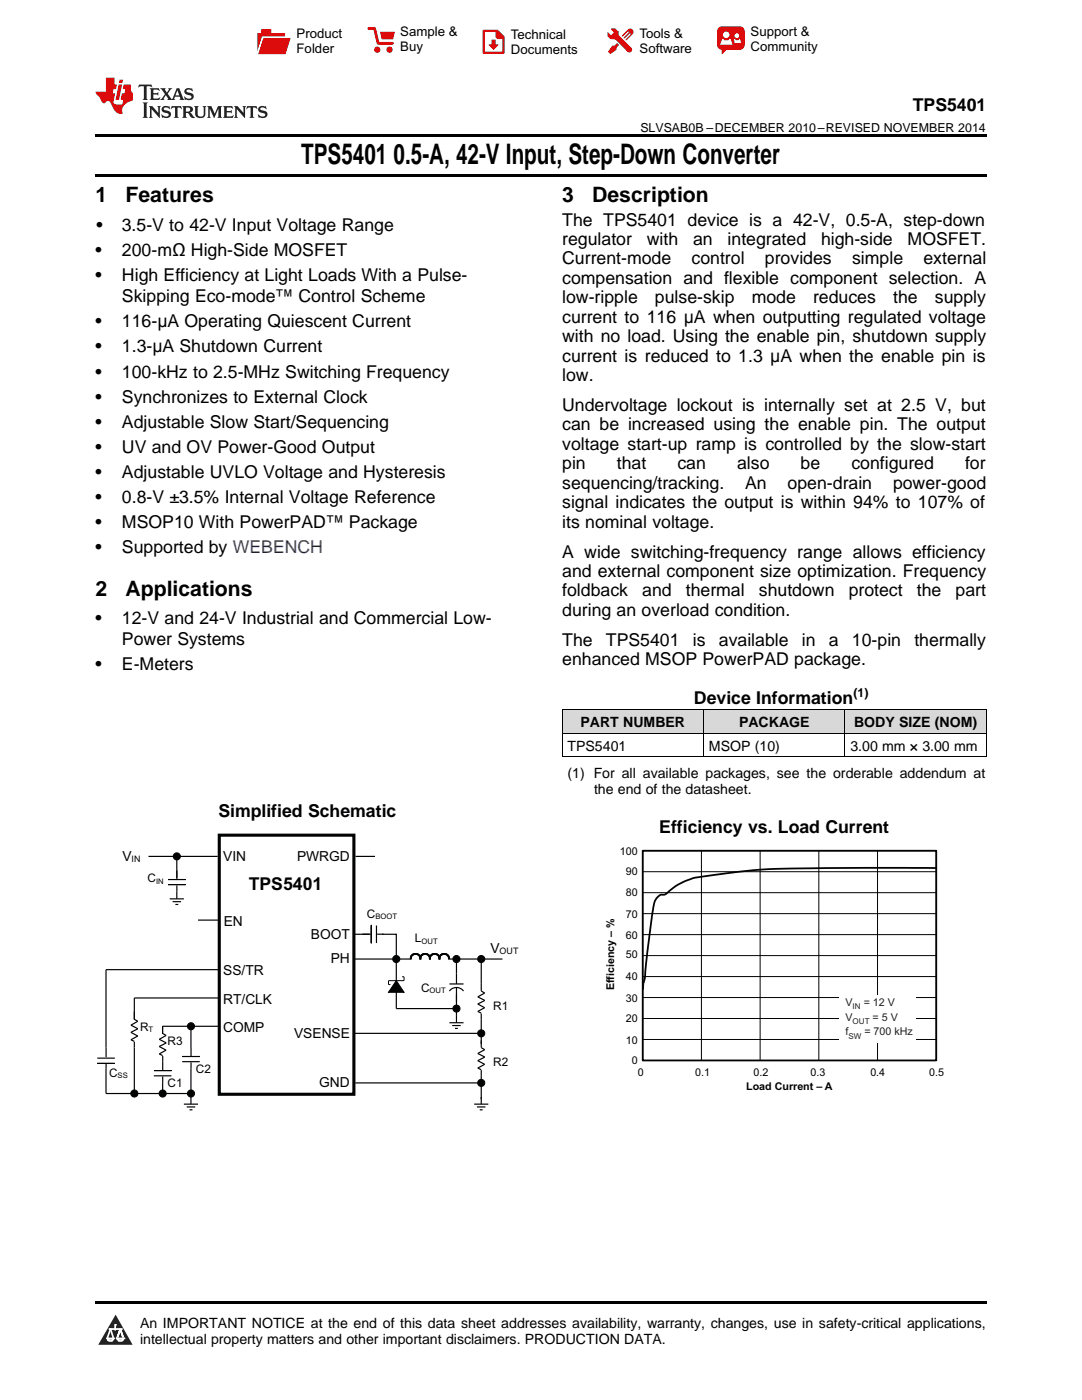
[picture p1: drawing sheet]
<svg xmlns="http://www.w3.org/2000/svg" width="216mm" height="279mm" viewBox="0 0 216 279" stroke-linecap="round" stroke-linejoin="round" font-family="sans-serif">
<g fill="#d8d8d8">
<path d="M112.2 141.7h28.2v4.7h-28.2z"/>
<path d="M140.4 141.7h28.2v4.7h-28.2z"/>
<path d="M168.6 141.7h28.2v4.7h-28.2z"/>
</g>
<path d="M23.1 262.4l3.4 6h-6.9z" fill="#231f20"/>
<path d="M21.4 267.1h1.2l-.3 .5h-.3a.55 .55 0 0 1-.6-.5z" fill-rule="evenodd" fill="#fff"/>
<path d="M21.4 267.1h1.2l-.3 .5h-.3a.55 .55 0 0 1-.6-.5z" fill="none" stroke="#231f20" stroke-width=".34"/>
<path d="M21.4 267.1l1.2 .1-.3 .4h-.5z" fill="none" stroke="#fff" stroke-width=".34"/>
<path d="M23 265.3h.1" fill="none" stroke="#fff" stroke-width=".34"/>
<path d="M23 264.4v.9z" fill="#fff"/>
<path d="M23 264.4v.9z" fill="none" stroke="#fff" stroke-width=".34"/>
<circle cx="23" cy="264.4" r=".17" fill="#fff"/>
<path d="M21.9 265.2h.1" fill="none" stroke="#fff" stroke-width=".34"/>
<path d="M21.9 265.2h2.3z" fill="#fff"/>
<path d="M21.9 265.2h2.3z" fill="none" stroke="#fff" stroke-width=".34"/>
<circle cx="24.2" cy="265.2" r=".17" fill="#fff"/>
<path d="M23.3 267.1h.1" fill="none" stroke="#fff" stroke-width=".34"/>
<path d="M24 265.2l-.7 1.9z" fill="#fff"/>
<path d="M24 265.2l-.7 1.9z" fill="none" stroke="#fff" stroke-width=".34"/>
<path d="M24 265.2l.7 1.9z" fill="#fff"/>
<path d="M24 265.2l.7 1.9z" fill="none" stroke="#fff" stroke-width=".34"/>
<path d="M24.6 267.1h.1" fill="none" stroke="#fff" stroke-width=".34"/>
<circle cx="21.4" cy="267.1" r=".17" fill="#fff"/>
<path d="M22.1 265.2l-.7 1.9z" fill="#fff"/>
<path d="M22.1 265.2l-.7 1.9z" fill="none" stroke="#fff" stroke-width=".34"/>
<path d="M22.1 265.2l.5 1.9z" fill="#fff"/>
<path d="M22.1 265.2l.5 1.9z" fill="none" stroke="#fff" stroke-width=".34"/>
<circle cx="22.6" cy="267.1" r=".17" fill="#fff"/>
<path d="M23.4 267.1h1.3a.65 .65 0 0 1-.7 .5 .65 .65 0 0 1-.6-.5z" fill-rule="evenodd" fill="#fff"/>
<path d="M23.4 267.1h1.3a.65 .65 0 0 1-.7 .5 .65 .65 0 0 1-.6-.5z" fill="none" stroke="#231f20" stroke-width=".34"/>
<path d="M23.4 267.1h1.3l-.4 .5h-.6z" fill="none" stroke="#fff" stroke-width=".34"/>
<path d="M23.3 267.1h.1" fill="none" stroke="#fff" stroke-width=".34"/>
<circle cx="24.7" cy="267.1" r=".17" fill="#fff"/>
<path d="M19 259.7h177.8v.5h-177.8z" fill="#000"/>
<path d="M43.8 166.7h26.8v51.7h-26.8z" fill="none" stroke="#010202" stroke-width=".62" stroke-linecap="butt"/>
<path d="M89.5 191.2h.2l-.1 .2h-.1z" fill-rule="evenodd" fill="#010202"/>
<path d="M89.5 191.2h.2l-.1 .2h-.1z" fill="none" stroke="#010202" stroke-width=".24"/>
<path d="M89.5 191h.1v.3z" fill-rule="evenodd" fill="#010202"/>
<path d="M89.5 191h.1v.3z" fill="none" stroke="#010202" stroke-width=".24"/>
<path d="M89.4 190.9h.2v.2z" fill-rule="evenodd" fill="#010202"/>
<path d="M89.4 190.9h.2v.2z" fill="none" stroke="#010202" stroke-width=".24"/>
<path d="M89.4 190.7l.1 .3z" fill-rule="evenodd" fill="#010202"/>
<path d="M89.4 190.7l.1 .3z" fill="none" stroke="#010202" stroke-width=".24"/>
<path d="M89.2 190.6l.3 .2z" fill-rule="evenodd" fill="#010202"/>
<path d="M89.2 190.6l.3 .2z" fill="none" stroke="#010202" stroke-width=".24"/>
<path d="M89.1 190.4l.3 .2h-.3z" fill-rule="evenodd" fill="#010202"/>
<path d="M89.1 190.4l.3 .2h-.3z" fill="none" stroke="#010202" stroke-width=".24"/>
<path d="M88.9 190.4l.3 .1z" fill-rule="evenodd" fill="#010202"/>
<path d="M88.9 190.4l.3 .1z" fill="none" stroke="#010202" stroke-width=".24"/>
<path d="M88.8 190.3l.3 .2-.3-.1z" fill-rule="evenodd" fill="#010202"/>
<path d="M88.8 190.3l.3 .2-.3-.1z" fill="none" stroke="#010202" stroke-width=".24"/>
<path d="M88.6 190.3l.3 .1z" fill-rule="evenodd" fill="#010202"/>
<path d="M88.6 190.3l.3 .1z" fill="none" stroke="#010202" stroke-width=".24"/>
<path d="M88.4 190.4h.3z" fill-rule="evenodd" fill="#010202"/>
<path d="M88.4 190.4h.3z" fill="none" stroke="#010202" stroke-width=".24"/>
<path d="M88.2 190.4h.3l-.2 .1z" fill-rule="evenodd" fill="#010202"/>
<path d="M88.2 190.4h.3l-.2 .1z" fill="none" stroke="#010202" stroke-width=".24"/>
<path d="M88 190.5l.3-.1-.2 .2z" fill-rule="evenodd" fill="#010202"/>
<path d="M88 190.5l.3-.1-.2 .2z" fill="none" stroke="#010202" stroke-width=".24"/>
<path d="M87.9 190.6l.3-.1-.2 .2z" fill-rule="evenodd" fill="#010202"/>
<path d="M87.9 190.6l.3-.1-.2 .2z" fill="none" stroke="#010202" stroke-width=".24"/>
<path d="M87.9 190.6h.1l-.2 .2z" fill-rule="evenodd" fill="#010202"/>
<path d="M87.9 190.6h.1l-.2 .2z" fill="none" stroke="#010202" stroke-width=".24"/>
<path d="M87.8 190.7l.1 .1-.2 .2z" fill-rule="evenodd" fill="#010202"/>
<path d="M87.8 190.7l.1 .1-.2 .2z" fill="none" stroke="#010202" stroke-width=".24"/>
<path d="M87.7 190.8l.1 .1-.1 .2z" fill-rule="evenodd" fill="#010202"/>
<path d="M87.7 190.8l.1 .1-.1 .2z" fill="none" stroke="#010202" stroke-width=".24"/>
<path d="M87.6 191h.2l-.1 .3z" fill-rule="evenodd" fill="#010202"/>
<path d="M87.6 191h.2l-.1 .3z" fill="none" stroke="#010202" stroke-width=".24"/>
<path d="M87.6 191.2l.2 .2h-.2z" fill-rule="evenodd" fill="#010202"/>
<path d="M87.6 191.2l.2 .2h-.2z" fill="none" stroke="#010202" stroke-width=".24"/>
<path d="M87.6 191.2h.2v.2h-.2z" fill-rule="evenodd" fill="#010202"/>
<path d="M87.6 191.2h.2v.2h-.2z" fill="none" stroke="#010202" stroke-width=".24"/>
<path d="M87.6 191l.1 .3z" fill-rule="evenodd" fill="#010202"/>
<path d="M87.6 191l.1 .3z" fill="none" stroke="#010202" stroke-width=".24"/>
<path d="M87.6 190.8l.1 .3z" fill-rule="evenodd" fill="#010202"/>
<path d="M87.6 190.8l.1 .3z" fill="none" stroke="#010202" stroke-width=".24"/>
<path d="M87.5 190.7l.2 .3z" fill-rule="evenodd" fill="#010202"/>
<path d="M87.5 190.7l.2 .3z" fill="none" stroke="#010202" stroke-width=".24"/>
<path d="M87.4 190.6l.2 .2z" fill-rule="evenodd" fill="#010202"/>
<path d="M87.4 190.6l.2 .2z" fill="none" stroke="#010202" stroke-width=".24"/>
<path d="M87.2 190.5l.3 .1z" fill-rule="evenodd" fill="#010202"/>
<path d="M87.2 190.5l.3 .1z" fill="none" stroke="#010202" stroke-width=".24"/>
<path d="M87.1 190.4l.2 .1h-.2z" fill-rule="evenodd" fill="#010202"/>
<path d="M87.1 190.4l.2 .1h-.2z" fill="none" stroke="#010202" stroke-width=".24"/>
<path d="M86.9 190.3l.3 .2-.3-.1z" fill-rule="evenodd" fill="#010202"/>
<path d="M86.9 190.3l.3 .2-.3-.1z" fill="none" stroke="#010202" stroke-width=".24"/>
<path d="M86.7 190.3l.3 .1z" fill-rule="evenodd" fill="#010202"/>
<path d="M86.7 190.3l.3 .1z" fill="none" stroke="#010202" stroke-width=".24"/>
<path d="M86.5 190.3l.3 .1h-.3z" fill-rule="evenodd" fill="#010202"/>
<path d="M86.5 190.3l.3 .1h-.3z" fill="none" stroke="#010202" stroke-width=".24"/>
<path d="M86.3 190.4h.3l-.2 .1z" fill-rule="evenodd" fill="#010202"/>
<path d="M86.3 190.4h.3l-.2 .1z" fill="none" stroke="#010202" stroke-width=".24"/>
<path d="M86.1 190.5l.3-.1-.2 .2z" fill-rule="evenodd" fill="#010202"/>
<path d="M86.1 190.5l.3-.1-.2 .2z" fill="none" stroke="#010202" stroke-width=".24"/>
<path d="M86 190.6l.3-.1-.2 .2z" fill-rule="evenodd" fill="#010202"/>
<path d="M86 190.6l.3-.1-.2 .2z" fill="none" stroke="#010202" stroke-width=".24"/>
<path d="M86 190.6h.1l-.2 .2z" fill-rule="evenodd" fill="#010202"/>
<path d="M86 190.6h.1l-.2 .2z" fill="none" stroke="#010202" stroke-width=".24"/>
<path d="M85.9 190.7l.1 .1-.2 .2z" fill-rule="evenodd" fill="#010202"/>
<path d="M85.9 190.7l.1 .1-.2 .2z" fill="none" stroke="#010202" stroke-width=".24"/>
<path d="M85.8 190.9h.1l-.1 .2z" fill-rule="evenodd" fill="#010202"/>
<path d="M85.8 190.9h.1l-.1 .2z" fill="none" stroke="#010202" stroke-width=".24"/>
<path d="M85.8 191v.3z" fill-rule="evenodd" fill="#010202"/>
<path d="M85.8 191v.3z" fill="none" stroke="#010202" stroke-width=".24"/>
<path d="M85.7 191.2h.1l.1 .2h-.2z" fill-rule="evenodd" fill="#010202"/>
<path d="M85.7 191.2h.1l.1 .2h-.2z" fill="none" stroke="#010202" stroke-width=".24"/>
<path d="M85.7 191.2h.2v.2h-.2z" fill-rule="evenodd" fill="#010202"/>
<path d="M85.7 191.2h.2v.2h-.2z" fill="none" stroke="#010202" stroke-width=".24"/>
<path d="M85.7 191h.1v.3z" fill-rule="evenodd" fill="#010202"/>
<path d="M85.7 191h.1v.3z" fill="none" stroke="#010202" stroke-width=".24"/>
<path d="M85.7 190.8l.1 .3z" fill-rule="evenodd" fill="#010202"/>
<path d="M85.7 190.8l.1 .3z" fill="none" stroke="#010202" stroke-width=".24"/>
<path d="M85.6 190.7l.1 .3z" fill-rule="evenodd" fill="#010202"/>
<path d="M85.6 190.7l.1 .3z" fill="none" stroke="#010202" stroke-width=".24"/>
<path d="M85.5 190.6l.2 .2z" fill-rule="evenodd" fill="#010202"/>
<path d="M85.5 190.6l.2 .2z" fill="none" stroke="#010202" stroke-width=".24"/>
<path d="M85.3 190.5l.3 .1z" fill-rule="evenodd" fill="#010202"/>
<path d="M85.3 190.5l.3 .1z" fill="none" stroke="#010202" stroke-width=".24"/>
<path d="M85.2 190.4l.2 .1h-.2z" fill-rule="evenodd" fill="#010202"/>
<path d="M85.2 190.4l.2 .1h-.2z" fill="none" stroke="#010202" stroke-width=".24"/>
<path d="M85 190.3l.3 .2-.3-.1z" fill-rule="evenodd" fill="#010202"/>
<path d="M85 190.3l.3 .2-.3-.1z" fill="none" stroke="#010202" stroke-width=".24"/>
<path d="M84.8 190.3l.3 .1z" fill-rule="evenodd" fill="#010202"/>
<path d="M84.8 190.3l.3 .1z" fill="none" stroke="#010202" stroke-width=".24"/>
<path d="M84.6 190.3l.3 .1h-.3z" fill-rule="evenodd" fill="#010202"/>
<path d="M84.6 190.3l.3 .1h-.3z" fill="none" stroke="#010202" stroke-width=".24"/>
<path d="M84.4 190.4h.3l-.3 .1z" fill-rule="evenodd" fill="#010202"/>
<path d="M84.4 190.4h.3l-.3 .1z" fill="none" stroke="#010202" stroke-width=".24"/>
<path d="M84.3 190.4h.2l-.2 .2z" fill-rule="evenodd" fill="#010202"/>
<path d="M84.3 190.4h.2l-.2 .2z" fill="none" stroke="#010202" stroke-width=".24"/>
<path d="M84.1 190.6l.3-.1-.2 .2z" fill-rule="evenodd" fill="#010202"/>
<path d="M84.1 190.6l.3-.1-.2 .2z" fill="none" stroke="#010202" stroke-width=".24"/>
<path d="M84.1 190.6h.1l-.2 .2z" fill-rule="evenodd" fill="#010202"/>
<path d="M84.1 190.6h.1l-.2 .2z" fill="none" stroke="#010202" stroke-width=".24"/>
<path d="M84 190.7l.1 .1-.2 .2z" fill-rule="evenodd" fill="#010202"/>
<path d="M84 190.7l.1 .1-.2 .2z" fill="none" stroke="#010202" stroke-width=".24"/>
<path d="M83.9 190.8l.1 .1-.2 .2z" fill-rule="evenodd" fill="#010202"/>
<path d="M83.9 190.8l.1 .1-.2 .2z" fill="none" stroke="#010202" stroke-width=".24"/>
<path d="M83.8 191h.1v.3z" fill-rule="evenodd" fill="#010202"/>
<path d="M83.8 191h.1v.3z" fill="none" stroke="#010202" stroke-width=".24"/>
<path d="M83.8 191.2h.1v.2h-.1z" fill-rule="evenodd" fill="#010202"/>
<path d="M83.8 191.2h.1v.2h-.1z" fill="none" stroke="#010202" stroke-width=".24"/>
<path d="M83.8 191.2h.1v.2h-.1z" fill-rule="evenodd" fill="#010202"/>
<path d="M83.8 191.2h.1v.2h-.1z" fill="none" stroke="#010202" stroke-width=".24"/>
<path d="M83.8 191h.1v.3z" fill-rule="evenodd" fill="#010202"/>
<path d="M83.8 191h.1v.3z" fill="none" stroke="#010202" stroke-width=".24"/>
<path d="M83.7 190.9h.2v.2z" fill-rule="evenodd" fill="#010202"/>
<path d="M83.7 190.9h.2v.2z" fill="none" stroke="#010202" stroke-width=".24"/>
<path d="M83.7 190.7l.1 .3z" fill-rule="evenodd" fill="#010202"/>
<path d="M83.7 190.7l.1 .3z" fill="none" stroke="#010202" stroke-width=".24"/>
<path d="M83.5 190.6l.3 .2z" fill-rule="evenodd" fill="#010202"/>
<path d="M83.5 190.6l.3 .2z" fill="none" stroke="#010202" stroke-width=".24"/>
<path d="M83.4 190.5l.3 .1z" fill-rule="evenodd" fill="#010202"/>
<path d="M83.4 190.5l.3 .1z" fill="none" stroke="#010202" stroke-width=".24"/>
<path d="M83.2 190.4l.3 .1z" fill-rule="evenodd" fill="#010202"/>
<path d="M83.2 190.4l.3 .1z" fill="none" stroke="#010202" stroke-width=".24"/>
<path d="M83 190.4l.3 .1z" fill-rule="evenodd" fill="#010202"/>
<path d="M83 190.4l.3 .1z" fill="none" stroke="#010202" stroke-width=".24"/>
<path d="M82.9 190.3l.3 .1h-.3z" fill-rule="evenodd" fill="#010202"/>
<path d="M82.9 190.3l.3 .1h-.3z" fill="none" stroke="#010202" stroke-width=".24"/>
<path d="M82.7 190.3l.3 .1h-.3z" fill-rule="evenodd" fill="#010202"/>
<path d="M82.7 190.3l.3 .1h-.3z" fill="none" stroke="#010202" stroke-width=".24"/>
<path d="M82.5 190.4h.3l-.2 .1z" fill-rule="evenodd" fill="#010202"/>
<path d="M82.5 190.4h.3l-.2 .1z" fill="none" stroke="#010202" stroke-width=".24"/>
<path d="M82.3 190.5l.3-.1-.2 .2z" fill-rule="evenodd" fill="#010202"/>
<path d="M82.3 190.5l.3-.1-.2 .2z" fill="none" stroke="#010202" stroke-width=".24"/>
<path d="M82.2 190.6l.3-.1-.2 .2z" fill-rule="evenodd" fill="#010202"/>
<path d="M82.2 190.6l.3-.1-.2 .2z" fill="none" stroke="#010202" stroke-width=".24"/>
<path d="M82.2 190.6h.1l-.2 .2z" fill-rule="evenodd" fill="#010202"/>
<path d="M82.2 190.6h.1l-.2 .2z" fill="none" stroke="#010202" stroke-width=".24"/>
<path d="M82.1 190.7l.1 .1-.2 .2z" fill-rule="evenodd" fill="#010202"/>
<path d="M82.1 190.7l.1 .1-.2 .2z" fill="none" stroke="#010202" stroke-width=".24"/>
<path d="M82 190.9h.1l-.1 .2z" fill-rule="evenodd" fill="#010202"/>
<path d="M82 190.9h.1l-.1 .2z" fill="none" stroke="#010202" stroke-width=".24"/>
<path d="M81.9 191l.1 .3z" fill-rule="evenodd" fill="#010202"/>
<path d="M81.9 191l.1 .3z" fill="none" stroke="#010202" stroke-width=".24"/>
<path d="M81.9 191.2h.1v.2h-.1z" fill-rule="evenodd" fill="#010202"/>
<g fill="none" stroke="#010202" stroke-width=".24">
<path d="M29.6 170.9h13.8M35.3 170.9v4.3M70.9 170.9h3.9M39.5 183.6h4.3M70.6 186.5h3.1zM70.8 191.4h11.1M76.3 186.5h2.8v4.8M79.1 191.4v9.9h12M81.9 191.2h.1v.2h-.1zM89.7 191.4h10.6M91.1 191.4v2.9M91.1 198.5v4.2"/>
<path d="M96 191.4v4.9M70.6 206.2h25.4M70.9 216.1h25.1M96 203.4v4.9M96 214.7v4.7"/>
</g>
<path d="M79.1 195.7l1.5 2.3h-3.1z" fill="#010202"/>
<path d="M77.5 195.7v.8h.4M79.1 195.7l1.5 2.3h-3.1zM80.2 194.9l.4 .1v.7h-3.1" fill="none" stroke="#010202" stroke-width=".2"/>
<g fill="none" stroke="#010202" stroke-width=".24">
<path d="M21.2 193.5h22.6M89.7 197.8a1.76 1.76 0 0 1 2.8 0M89.7 196.4h2.8M91.1 194.3v2.1M91.1 197.1v2.8M96 197.8l.7 .4M96 196.3v1.5zM96.7 198.2l-1.4 .7 1.4 .8M96.7 199.7l-1.4 .7 1.4 .7-1.4 .8 .7 .3M89.7 204.1h2.8M90.2 204.7h1.7M90.8 205.2h.6"/>
<path d="M91.1 202.7v1.4M96 209.1l.7 .4M96 207.6v1.5zM96 202.3v1.1M96 213.6v1.1M96 218.9v1.5M96.7 209.5l-1.4 .7 1.4 .8-1.4 .7 1.4 .7-1.4 .8 .7 .3M94.6 220.4h2.8M95.2 220.9h1.7M95.7 221.5h.6"/>
</g>
<path d="M32.5 204.8v1.4z" fill-rule="evenodd" fill="#010202"/>
<path d="M19.4 212.2h3.5zM19.4 211.2h3.5zM21.2 209.1v1.9zM21.2 212.2v1.1zM32.5 216.1v2.1M32.5 206.2l.7 .5M32.5 204.8h11.3M32.5 204.8v1.4zM32.5 210.7v1.2M33.1 206.7l-1.3 .7 1.4 .7-1.4 .7 1.3 .8-1.3 .7 .7 .4M38.1 204.8v4.3M38.1 213.3v4.9" fill="none" stroke="#010202" stroke-width=".24"/>
<path d="M19.4 212.2h3.5" fill="none" stroke="#010202" stroke-width=".2"/>
<path d="M26.8 202v1.4z" fill-rule="evenodd" fill="#010202"/>
<path d="M21.2 193.5v15.6M43.8 199.2h-17v2.8M21.2 213.3v4.9h16.9v2.2M26.1 206l1.4 .8-1.4 .7 .7 .3M26.8 202v1.4zM26.8 207.9v10.3M26.8 203.4l.7 .4-1.4 .8 1.4 .7-1.4 .7M36.7 220.4h2.8M37.3 220.9h1.7M37.8 221.5h.6" fill="none" stroke="#010202" stroke-width=".24"/>
<circle cx="38.1" cy="204.8" r=".71" fill="#010202"/>
<circle cx="38.1" cy="204.8" r=".71" fill="none" stroke="#010202" stroke-width=".2"/>
<circle cx="32.5" cy="218.2" r=".71" fill="#010202"/>
<circle cx="32.5" cy="218.2" r=".71" fill="none" stroke="#010202" stroke-width=".2"/>
<circle cx="38.1" cy="218.2" r=".71" fill="#010202"/>
<circle cx="38.1" cy="218.2" r=".71" fill="none" stroke="#010202" stroke-width=".2"/>
<circle cx="26.8" cy="218.2" r=".71" fill="#010202"/>
<circle cx="26.8" cy="218.2" r=".71" fill="none" stroke="#010202" stroke-width=".2"/>
<circle cx="96" cy="206.2" r=".7" fill="#010202"/>
<circle cx="96" cy="206.2" r=".7" fill="none" stroke="#010202" stroke-width=".2"/>
<circle cx="96" cy="191.4" r=".7" fill="#010202"/>
<circle cx="96" cy="191.4" r=".7" fill="none" stroke="#010202" stroke-width=".2"/>
<circle cx="79.1" cy="191.4" r=".7" fill="#010202"/>
<g fill="none" stroke="#010202" stroke-width=".2">
<path d="M74.1 184.7v3.5M30.7 213.7h3.5M36.4 210.8h3.5"/>
<circle cx="79.1" cy="191.4" r=".7"/>
</g>
<path d="M72.3 186.4h1.7zM74.1 184.7v3.5zM75.1 184.7v3.5zM75.3 186.4h1.2zM30.7 214.7h3.5zM30.7 213.7h3.5zM32.5 211.9v1.7zM32.5 214.8v1.3zM36.4 211.9h3.5zM36.4 210.8h3.5zM38.1 209.1v1.6zM38.1 212v1.3z" fill="none" stroke="#010202" stroke-width=".24"/>
<circle cx="91.1" cy="191.4" r=".7" fill="#010202"/>
<circle cx="91.1" cy="191.4" r=".7" fill="none" stroke="#010202" stroke-width=".2"/>
<circle cx="96" cy="216.1" r=".7" fill="#010202"/>
<circle cx="96" cy="216.1" r=".7" fill="none" stroke="#010202" stroke-width=".2"/>
<circle cx="35.3" cy="170.9" r=".71" fill="#010202"/>
<circle cx="35.3" cy="170.9" r=".71" fill="none" stroke="#010202" stroke-width=".2"/>
<circle cx="91.1" cy="201.3" r=".7" fill="#010202"/>
<g fill="none" stroke="#010202" stroke-width=".2">
<path d="M33.5 176.6h3.5M33.5 175.5h3.5M128.2 169.8h58.6v41.8h-58.6zM128.2 178.2h58.6M128.2 174h58.6M140 169.8v41.8M151.7 169.8v41.8M163.4 169.8v41.8M175.1 169.8v41.8M128.2 199.1h58.6M128.2 194.9h58.6M128.2 190.7h58.6"/>
<path d="M128.2 186.5h58.6M128.2 182.3h58.6M128.5 196l-.1 1.4M128.2 207.5h58.6M128.2 203.3h58.6"/>
<circle cx="91.1" cy="201.3" r=".7"/>
</g>
<path d="M33.5 176.6h3.5zM33.5 175.5h3.5zM33.9 179.4h2.8M34.4 179.9h1.7M35.3 178v1.4M35.3 173.7v1.7zM35.3 176.7v1.3zM35 180.5h.6" fill="none" stroke="#010202" stroke-width=".24"/>
<path d="M128.2 169.8h58.6v41.8h-58.6zM186.8 173.2h-14a254.7 254.7 0 0 0-23.3 .6l-8.8 1.1a13.1 13.1 0 0 0-8 3.6 2.17 2.17 0 0 0-2.3 2.3l-1.9 15.2" fill="none" stroke="#010202" stroke-width=".36"/>
<path d="M167.4 198.5h15.4v9.5h-15.4z" fill-rule="evenodd" fill="#fff"/>
<path d="M112.2 151h84.6M112.2 146.3h84.6M112.2 141.7h84.6M112.2 141.7v9.4M140.4 141.7v9.4M168.6 141.7v9.4M196.8 141.7v9.4" fill="none" stroke="#000" stroke-width=".2"/>
<path d="M19 34.8h177.8v.5h-177.8zM19 26.8h177.8v.6h-177.8zM112.2 151l.1 .1zM168.5 151l.1 .1zM196.7 151l.1 .1z" fill="#000"/>
<path d="M27.7 16.9l-.1 .6 .6-.3h.5v.2v2.2l-.2 .4h1l-.2-.4v-2.2v-.2h.5l.6 .3-.2-.6zM29.9 17.6l.2 .4v1.6l-.2 .4h1.9l.1-.6a1.09 1.09 0 0 1-1.3 .1v-.6h.6l.4 .2v-.7l-.2 .2h-.8v-.6l.2-.1a1.01 1.01 0 0 1 1 .3l-.1-.6zM32 17.6l.9 1.2-1 1.2h.9l-.2-.3 .5-.7 .5 .7-.3 .3h1.7l-.2-.3 .1-.4h1l.1 .4-.2 .3h1l-.3-.4-.7-2h-.5l-1 2.2-.8-1.1 .9-1.1h-.9l.2 .2-.4 .7-.4-.7 .2-.2zM35.4 18l.4 1h-.8zM37 17.7a.66 .66 0 0 0-.2 .8 .66 .66 0 0 0 .6 .4l.7 .2 .1 .2a.8 .8 0 0 1-.7 .4 .8 .8 0 0 1-.7-.5l.1 .8 .2-.2a.94 .94 0 0 0 1.1 .1 .94 .94 0 0 0 .4-.9 1.48 1.48 0 0 0-1.3-.6v-.4a1.1 1.1 0 0 1 1.2 .2l-.2-.6-.2 .1-.5-.1zM28.5 20.4l.2 .4v2.3l-.2 .4h1l-.2-.4v-2.3l.2-.4zM29.7 21.2l.2 .4v1.5l-.2 .4h.8l-.3-.4 .1-1.3 1.6 1.8v-2l.2-.4h-.7l.2 .2v1.1l-1.2-1.3zM32.5 21.3a.66 .66 0 0 0-.2 .8 .66 .66 0 0 0 .6 .4l.6 .2 .2 .2a.8 .8 0 0 1-.8 .4 .8 .8 0 0 1-.7-.5l.2 .7 .2-.1a.94 .94 0 0 0 1 .1 .94 .94 0 0 0 .5-1 1.47 1.47 0 0 0-1.3-.6l-.1-.3a1.1 1.1 0 0 1 1.3 .2l-.2-.6-.2 .1-.5-.2zM34.3 21.2l-.2 .6a.64 .64 0 0 1 .8-.3v1.6l-.2 .4h1l-.3-.4 .1-1.6a.66 .66 0 0 1 .8 .3l-.2-.6zM36.3 21.2l.3 .4v1.5l-.3 .4h1l-.2-.2v-.7h.5l.1 .1a.8 .8 0 0 0 1.2 .7l-1-1a.62 .62 0 0 0 .6-.5 .62 .62 0 0 0-.6-.7zM37.1 21.5h.1a.48 .48 0 0 1 .6 0 .48 .48 0 0 1 .1 .6l-.2 .1-.6 .1zM38.7 21.2l.2 .2a2.29 2.29 0 0 0 .4 2 1.05 1.05 0 0 0 1.7-.7v-1.3l.2-.2h-.8l.2 .4v1.1a.61 .61 0 0 1-.6 .6 .61 .61 0 0 1-.6-.6v-1.1l.3-.4zM41.3 21.2l.3 .4v1.5l-.3 .4h.8l-.2-.4v-1.4l.8 1.9 .9-1.9v1.4l-.2 .4h.9l-.2-.4v-1.5l.2-.4h-.8l-.7 1.5-.6-1.5zM44.5 21.2l.2 .4v1.5l-.2 .4h1.9l.2-.6a1.1 1.1 0 0 1-1.4 .2v-.7h.6l.4 .2v-.6l-.2 .1-.8 .1v-.6l.2-.1a1.02 1.02 0 0 1 1.1 .2l-.2-.5zM46.7 21.2l.2 .4v1.5l-.2 .4h.8l-.3-.4 .1-1.3 1.6 1.8v-2l.2-.4h-.7l.2 .2v1.1l-1.2-1.3zM49.3 21.2l-.1 .6a.64 .64 0 0 1 .8-.3v1.6l-.3 .4h1l-.2-.4v-1.6a.66 .66 0 0 1 .8 .3l-.1-.6zM51.7 21.3a.66 .66 0 0 0-.2 .7 .66 .66 0 0 0 .7 .5l.6 .2 .1 .2a.8 .8 0 0 1-.7 .4 .8 .8 0 0 1-.7-.5l.1 .7 .2-.1a.94 .94 0 0 0 1.1 .1 .94 .94 0 0 0 .4-1 1.48 1.48 0 0 0-1.2-.6l-.1-.3a1.1 1.1 0 0 1 1.2 .2l-.2-.6-.1 .1-.6-.2z" fill="#231f20"/>
<path d="M21.1 15.5v2.8h-2v.4l.9 .9a.96 .96 0 0 0 1 1 .59 .59 0 0 1 .5-.4 .59 .59 0 0 1 .5 .3l.4 .8a1.61 1.61 0 0 0 2.1 1.3 1.63 1.63 0 0 1 1.1-2.2l.9-.3v-1.5a1.6 1.6 0 0 1-.4-1.7h-1.4l-.2 .9h.5l-.2 .8h-.5l-.2 1v.3h.5l-.2 .9h-.7a.74 .74 0 0 1-1-.6l.3-1.6h-.5l.2-.8h.5l.1-.9h-.4v-1.4zM23.7 16.9l-.7 3h.8l.6-3zM23.8 15.9l-.1 .7h.7l.2-.7z" fill="#ee1d23"/>
<g fill="#d60000">
<path d="M52.1 5.8h2v.8h2.8v4.2h-5.5v-4.2h.7z" fill-rule="evenodd"/>
<path d="M52.4 7.5h5.6l-1 3.3h-5.6z" fill-rule="evenodd"/>
</g>
<path d="M52.4 7.4h5.7l-.1 .1h-5.5l-1.1 3.3z" fill-rule="evenodd" fill="#fff"/>
<path d="M52.4 7.4h5.7l-.1 .1h-5.5l-1.1 3.3z" fill="none" stroke="#fff" stroke-width=".2"/>
<path d="M73.6 5.7h1.1l.7 2.9h2.9" fill="none" stroke="#d60000" stroke-width=".55"/>
<g fill="#d60000">
<path d="M75.8 6.3h3l-.4 1.6h-2.2z" fill-rule="evenodd"/>
<circle cx="75.3" cy="9.9" r=".62"/>
<circle cx="77.7" cy="9.9" r=".62"/>
</g>
<path d="M96.5 6.2h2.7l1.3 1.2v3.1h-4z" fill="none" stroke="#d60000" stroke-width=".44"/>
<g fill="#d60000">
<path d="M98.1 7.9h.8v1h.5l-.9 1.1-1-1v-.1h.6z" fill-rule="evenodd"/>
<path d="M98.9 6.2h.3l1.3 1.2v.4h-1.3l-.3-.4z" fill-rule="evenodd"/>
<path d="M121.9 5.7h.8l.7 .6 .1 .7 2.5 2.5-.8 .8-2.3-2.3-1.1-.2-.6-.6v-.8l.7 .6 .5-.4v-.2l-.5-.5z" fill-rule="evenodd"/>
<path d="M122.2 9.1h.4l.5-.5 .4 .4-.5 .5v.4l-1.2 .9-.5-.5z" fill-rule="evenodd"/>
<path d="M125.3 5.9a.67 .67 0 0 1 .9 0 .67 .67 0 0 1 0 .9z" fill-rule="evenodd"/>
<path d="M125.3 5.9l.9 .9-1.2 1.2h-.2v-.2l1-.9v-.2h-.2l-.9 1h-.2v-.2l.9-1 .1-.2h-.3l-.9 1h-.2v-.2z" fill-rule="evenodd"/>
<circle cx="125.6" cy="9.9" r=".54"/>
</g>
<path d="M123.3 6.3v.7" fill="none" stroke="#d60000" stroke-width=".2"/>
<g fill="#d60000">
<path d="M143.4 5.5l.6-.2h3.6a.95 .95 0 0 1 1 .9v2.8a.95 .95 0 0 1-1 .9h-3.6a.95 .95 0 0 1-.9-.9v-2.8z" fill-rule="evenodd"/>
<path d="M144 9.9h.9l-.7 .9h-.2z" fill-rule="evenodd"/>
</g>
<g fill="#fff">
<path d="M146.6 8.6h1.3z"/>
<path d="M144.1 7.8h.3l.1 .2h.8l.2-.2h.3l.4 1.1h-2.5z" fill-rule="evenodd"/>
<path d="M146.4 7.8h.3l.1 .2h.5l.2-.2h.2l.2 .8h-1.3z" fill-rule="evenodd"/>
<circle cx="144.9" cy="6.9" r=".65"/>
<circle cx="147" cy="7.1" r=".48"/>
</g>
<g font-size="5.6">
<text x="60.1" y="32.8">TPS5401</text>
<text x="78.5" y="32.8">0.5-A, 42-V Input, Step-Down Converter</text>
</g>
<g font-size="4.2">
<text x="19" y="40.4">1</text>
<text x="25" y="40.4">Features</text>
<text x="112.2" y="40.4">3</text>
<text x="118.2" y="40.4">Description</text>
<text x="19" y="118.9">2</text>
<text x="25" y="118.9">Applications</text>
</g>
<g font-size="3.5">
<text x="182.1" y="22.2">TPS5401</text>
<text x="19.2" y="46.1">•</text>
<text x="24.3" y="46.1">3.5-V to 42-V Input Voltage Range</text>
<text x="112.2" y="45">The TPS5401 device is a 42-V, 0.5-A, step-down</text>
<text x="19" y="51.1">•</text>
<text x="24.3" y="51.1">200-mΩ High-Side MOSFET</text>
<text x="112.2" y="48.9">regulator</text>
<text x="112.2" y="52.8">Current-mode</text>
<text x="129.1" y="48.9">with</text>
<text x="138" y="52.8">control</text>
<text x="138.3" y="48.9">an</text>
<text x="145.2" y="48.9">integrated</text>
<text x="152.6" y="52.8">provides</text>
<text x="163.8" y="48.9">high-side</text>
<text x="170" y="52.8">simple</text>
<text x="181.1" y="48.9">MOSFET.</text>
<text x="184.3" y="52.8">external</text>
<text x="19" y="56.1">•</text>
<text x="24.3" y="56.1">High Efficiency at Light Loads With a Pulse-</text>
<text x="112.2" y="56.7">compensation and flexible component selection. A</text>
<text x="19" y="65.3">•</text>
<text x="24.3" y="60.3">Skipping Eco-mode™ Control Scheme</text>
<text x="24.3" y="65.3">116-μA Operating Quiescent Current</text>
<text x="112.2" y="60.5">low-ripple</text>
<text x="112.2" y="64.4">current to 116 μA when outputting regulated voltage</text>
<text x="130.7" y="60.5">pulse-skip</text>
<text x="150" y="60.5">mode</text>
<text x="162.2" y="60.5">reduces</text>
<text x="178.2" y="60.5">the</text>
<text x="186.5" y="60.5">supply</text>
<text x="19" y="70.3">•</text>
<text x="24.3" y="70.3">1.3-μA Shutdown Current</text>
<text x="112.2" y="68.3">with no load. Using the enable pin, shutdown supply</text>
<text x="19" y="75.4">•</text>
<text x="24.3" y="75.4">100-kHz to 2.5-MHz Switching Frequency</text>
<text x="112.2" y="72.2">current is reduced to 1.3 μA when the enable pin is</text>
<text x="112.2" y="76.1">low.</text>
<text x="19" y="80.4">•</text>
<text x="24.3" y="80.4">Synchronizes to External Clock</text>
<text x="112.2" y="82">Undervoltage lockout is internally set at 2.5 V, but</text>
<text x="19" y="85.4">•</text>
<text x="24.3" y="85.4">Adjustable Slow Start/Sequencing</text>
<text x="112.2" y="85.9">can be increased using the enable pin. The output</text>
<text x="112.2" y="89.8">voltage start-up ramp is controlled by the slow-start</text>
<text x="19" y="90.4">•</text>
<text x="19" y="95.4">•</text>
<text x="24.3" y="90.4">UV and OV Power-Good Output</text>
<text x="24.3" y="95.4">Adjustable UVLO Voltage and Hysteresis</text>
<text x="112.2" y="93.7">pin</text>
<text x="123.1" y="93.7">that</text>
<text x="135.2" y="93.7">can</text>
<text x="147.1" y="93.7">also</text>
<text x="159.8" y="93.7">be</text>
<text x="169.9" y="93.7">configured</text>
<text x="192.6" y="93.7">for</text>
<text x="19" y="100.4">•</text>
<text x="24.3" y="100.4">0.8-V ±3.5% Internal Voltage Reference</text>
<text x="112.2" y="97.5">sequencing/tracking.</text>
<text x="112.2" y="101.4">signal indicates the output is within 94% to 107% of</text>
<text x="148.7" y="97.5">An</text>
<text x="157.2" y="97.5">open-drain</text>
<text x="178.2" y="97.5">power-good</text>
<text x="19" y="105.4">•</text>
<text x="24.3" y="105.4">MSOP10 With PowerPAD™ Package</text>
<text x="112.2" y="105.3">its nominal voltage.</text>
<text x="19" y="110.4">•</text>
<text x="24.3" y="110.4">Supported by WEBENCH</text>
<text x="112.2" y="111.3">A wide switching-frequency range allows efficiency</text>
<text x="112.2" y="115.1">and external component size optimization. Frequency</text>
<text x="112.2" y="119">foldback</text>
<text x="128.1" y="119">and</text>
<text x="136.8" y="119">thermal</text>
<text x="151.4" y="119">shutdown</text>
<text x="169.3" y="119">protect</text>
<text x="182.9" y="119">the</text>
<text x="190.7" y="119">part</text>
<text x="19" y="124.6">•</text>
<text x="24.3" y="124.6">12-V and 24-V Industrial and Commercial Low-</text>
<text x="112.2" y="122.9">during an overload condition.</text>
<text x="24.3" y="128.8">Power Systems</text>
<text x="112.2" y="128.9">The</text>
<text x="120.9" y="128.9">TPS5401</text>
<text x="138.2" y="128.9">is</text>
<text x="143.4" y="128.9">available</text>
<text x="160" y="128.9">in</text>
<text x="165.4" y="128.9">a</text>
<text x="170" y="128.9">10-pin</text>
<text x="182.5" y="128.9">thermally</text>
<text x="19" y="133.8">•</text>
<text x="24.3" y="133.8">E-Meters</text>
<text x="112.2" y="132.8">enhanced MSOP PowerPAD package.</text>
<text x="138.5" y="140.5">Device Information</text>
<text x="43.6" y="163.1">Simplified Schematic</text>
<text x="131.6" y="166.2">Efficiency vs. Load Current</text>
</g>
<text font-size="3.5" fill="#010202" x="49.6" y="177.7">TPS5401</text>
<g font-size="2.8">
<text x="113.2" y="149.8">TPS5401</text>
<text x="115.8" y="145.1">PART NUMBER</text>
<text x="141.5" y="149.8">MSOP (10)</text>
<text x="147.5" y="145.1">PACKAGE</text>
<text x="169.7" y="149.8">3.00 mm × 3.00 mm</text>
<text x="170.4" y="145.1">BODY SIZE (NOM)</text>
<text x="113.2" y="155.3">(1) For all available packages, see the orderable addendum at</text>
<text x="118.5" y="158.5">the end of the datasheet.</text>
<text x="27.9" y="265">An IMPORTANT NOTICE at the end of this data sheet addresses availability, warranty, changes, use in safety-critical applications,</text>
<text x="27.9" y="268.2">intellectual property matters and other important disclaimers. PRODUCTION DATA.</text>
</g>
<g font-size="2.8" fill="#010202">
<text x="24.4" y="171.7">V</text>
<text x="44.5" y="171.7">VIN</text>
<text x="59.3" y="171.7">PWRGD</text>
<text x="44.6" y="184.8">EN</text>
<text x="62" y="187.4">BOOT</text>
<text x="97.9" y="190.1">V</text>
<text x="44.5" y="194.6">SS/TR</text>
<text x="66" y="192.1">PH</text>
<text x="44.5" y="200.3">RT/CLK</text>
<text x="44.5" y="206">COMP</text>
<text x="58.7" y="207.2">VSENSE</text>
<text x="63.7" y="216.9">GND</text>
</g>
<g font-size="2.6">
<text x="59.2" y="7.6">Product</text>
<text x="59.2" y="10.6">Folder</text>
<text x="79.9" y="7.3">Sample &amp;</text>
<text x="79.9" y="10.2">Buy</text>
<text x="101.9" y="7.8">Technical</text>
<text x="101.9" y="10.8">Documents</text>
<text x="127.6" y="7.6">Tools &amp;</text>
<text x="127.6" y="10.6">Software</text>
<text x="149.8" y="7.2">Support &amp;</text>
<text x="149.8" y="10.2">Community</text>
</g>
<g font-size="2.5">
<text x="127.8" y="26.3">SLVSAB0B –DECEMBER 2010–REVISED NOVEMBER 2014</text>
<text x="170.3" y="139.1">(1)</text>
</g>
<g font-size="2.4" fill="#010202">
<text x="29.4" y="176">C</text>
<text x="73.2" y="183.1">C</text>
<text x="82.8" y="188.1">L</text>
<text x="84" y="197.9">C</text>
<text x="98.4" y="201.5">R1</text>
<text x="28" y="205.7">R</text>
<text x="33.4" y="208.5">R3</text>
<text x="21.8" y="214.9">C</text>
<text x="39.1" y="214.2">C2</text>
<text x="98.4" y="212.8">R2</text>
<text x="33.4" y="217">C1</text>
</g>
<g font-size="2.1" fill="#010202">
<text x="123.7" y="170.6">100</text>
<text x="124.9" y="174.5">90</text>
<text x="124.9" y="178.9">80</text>
<text x="124.9" y="183.3">70</text>
<text x="124.9" y="191.2">50</text>
<text x="124.9" y="187.3">60</text>
<text x="122.6" y="197.7" transform="rotate(-90 122.6 197.7)">Efficiency – %</text>
<text x="124.9" y="195.6">40</text>
<text x="124.9" y="200">30</text>
<text x="124.9" y="208.4">10</text>
<text x="124.9" y="204">20</text>
<text x="126.1" y="212.3">0</text>
<text x="127.3" y="214.8">0</text>
<text x="138.7" y="214.8">0.1</text>
<text x="150.3" y="214.8">0.2</text>
<text x="161.7" y="214.8">0.3</text>
<text x="173.7" y="214.8">0.4</text>
<text x="185.4" y="214.8">0.5</text>
<text x="148.9" y="217.6">Load Current – A</text>
</g>
<g font-size="2.1" fill="#231f20">
<text x="168.7" y="200.8">V</text>
<text x="168.7" y="203.7">V</text>
<text x="172.3" y="200.8">= 12 V</text>
<text x="174.1" y="203.7">= 5 V</text>
<text x="168.7" y="206.6">f</text>
<text x="172.5" y="206.6">= 700 kHz</text>
</g>
<g font-size="1.8" fill="#010202">
<text x="26.2" y="172.1">IN</text>
<text x="99.7" y="190.5">OUT</text>
</g>
<g font-size="1.6" fill="#231f20">
<text x="170.1" y="201.4">IN</text>
<text x="169.3" y="207.3">SW</text>
<text x="170.1" y="204.3">OUT</text>
</g>
<g font-size="1.5" fill="#010202">
<text x="31.1" y="176.4">IN</text>
<text x="74.9" y="183.4">BOOT</text>
<text x="84.1" y="188.4">OUT</text>
<text x="85.7" y="198.3">OUT</text>
<text x="29.7" y="206">T</text>
<text x="23.5" y="215.2">SS</text>
</g>
</svg>
